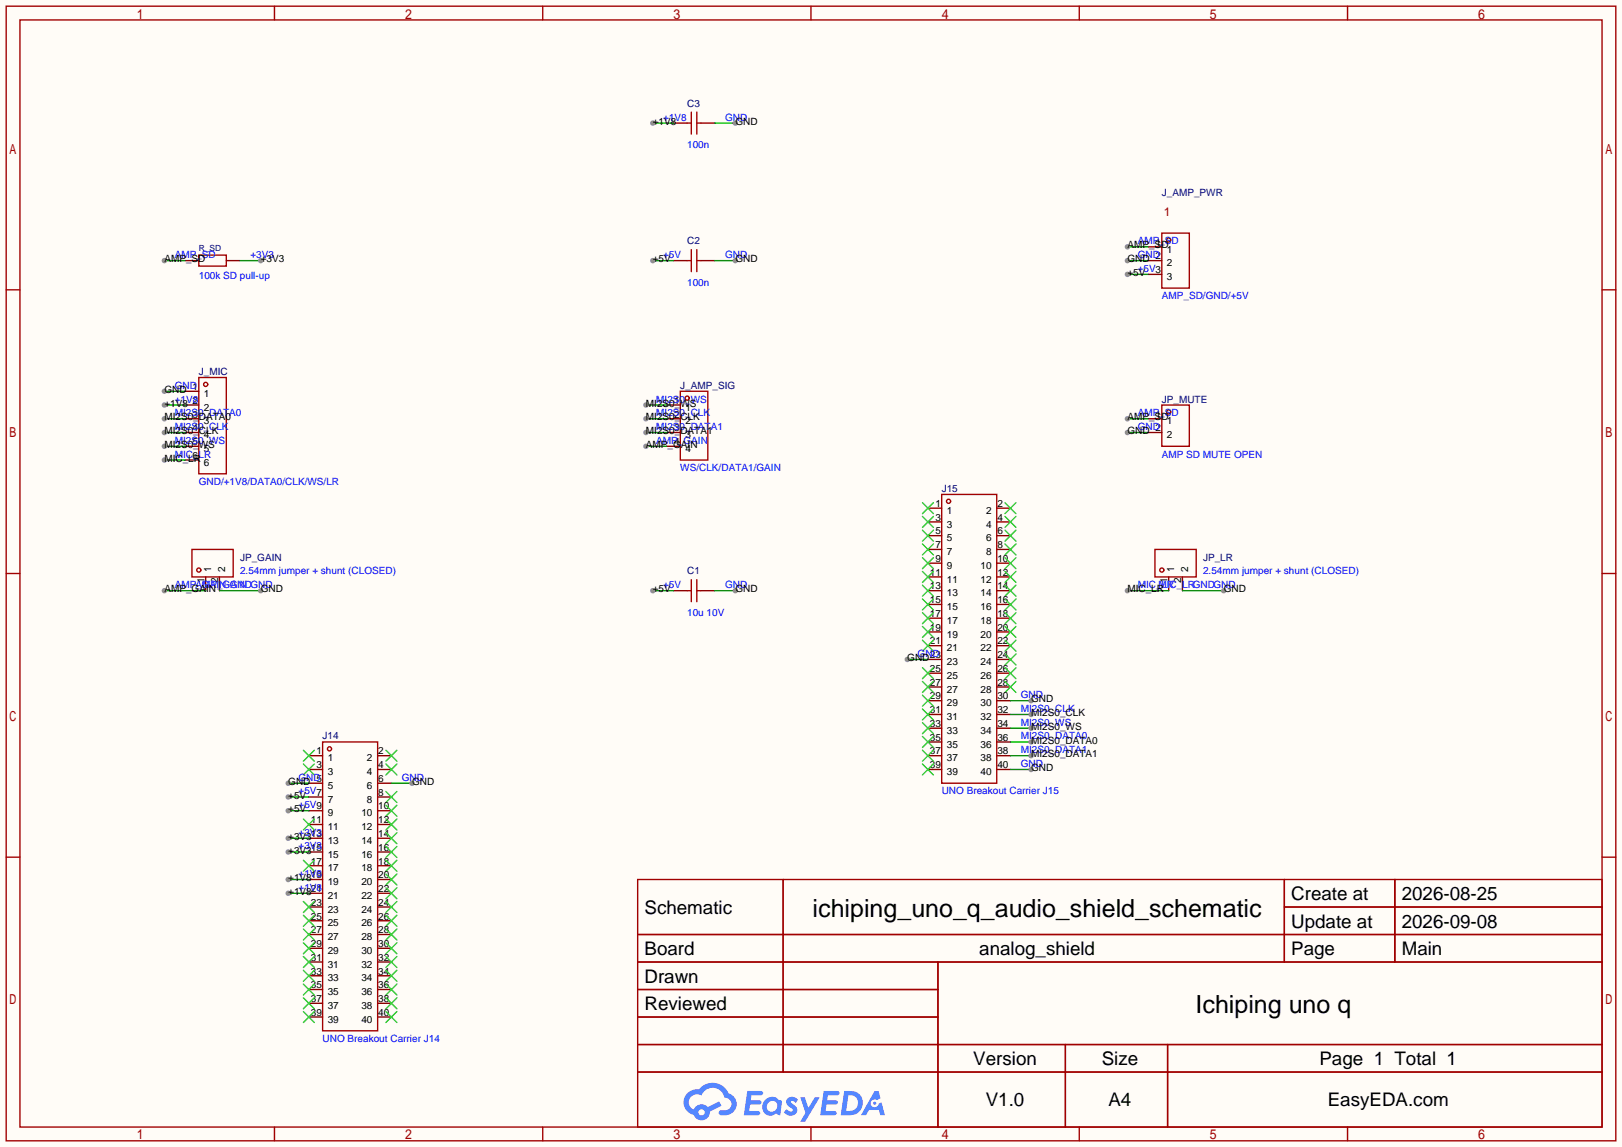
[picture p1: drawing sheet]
<svg xmlns="http://www.w3.org/2000/svg" width="299mm" height="212mm" viewBox="0 0 299 212" stroke-linecap="round" stroke-linejoin="round" font-family="sans-serif">
<path d="M0 0h299.5v211.8h-299.5z" fill="#fffcf7"/>
<g fill="none" stroke="#a10000" stroke-width=".25">
<path d="M1.1 1.1h297.2v209.6h-297.2zM3.7 3.7h292.1v204.5h-292.1zM50.7 1.1v2.6M100.2 1.1v2.6M149.7 1.1v2.6M199.3 1.1v2.6M248.8 1.1v2.6M1.1 53.5h2.6M295.8 53.5h2.5M1.1 105.9h2.6M295.8 105.9h2.5M1.1 158.3h2.6"/>
<path d="M295.8 158.3h2.5M117.7 162.4h178.1v45.8h-178.1zM117.7 172.6h178.1M117.7 177.7h178.1M144.6 162.4v35.6M173.2 177.7v30.5M237.1 162.4v15.3M237.1 167.5h58.7M257.5 162.4v15.3M117.7 182.8h55.5M117.7 192.9h178.1M117.7 187.8h55.5"/>
<path d="M117.7 198h178.1M196.7 192.9v15.3M215.6 192.9v15.3M50.7 208.2v2.5M100.2 208.2v2.5M149.7 208.2v2.5M199.3 208.2v2.5M248.8 208.2v2.5"/>
</g>
<g fill="#5487ff">
<path d="M145.5 202.8a1.3 1.3 0 0 1 1.8 .3l-.4 .6a.54 .54 0 0 0-.9-.2l.1 .2a1.58 1.58 0 0 1 1.1 1.6 1.43 1.43 0 0 1-2.5 .1l.5-.6a.64 .64 0 0 0 .5 .5 .64 .64 0 0 0 .7-.3l-.2-.2a1.6 1.6 0 0 1-1-1.6z"/>
<path d="M147.7 202.7h.9l.7 1.9 1.1-1.9h.9l-2.7 4.5h-.9l1-1.7z"/>
<path d="M138 201.5h1.6a1.31 1.31 0 0 1 1.2 .2 .4 .4 0 0 1-.3 .6h-1.8l-.1 .9h1.6a.4 .4 0 0 1 .4 .4 .4 .4 0 0 1-.4 .4h-1.7l-.2 1.2h.8a1.23 1.23 0 0 1 1.2 .2 .39 .39 0 0 1-.3 .6h-2.7z"/>
<path d="M152.1 201.5h1.6a1.32 1.32 0 0 1 1.3 .2 .39 .39 0 0 1-.4 .6h-1.7l-.2 .9h1.7a.4 .4 0 0 1 .3 .4 .4 .4 0 0 1-.4 .4h-1.7l-.2 1.2h.8a1.23 1.23 0 0 1 1.2 .2 .39 .39 0 0 1-.3 .6h-2.7z"/>
<path d="M161.5 201.5h.7l.4 1.3-.7 .4a.75 .75 0 0 0-1.1 .3 .75 .75 0 0 0 .5 1 .75 .75 0 0 0 .9-.6l.6-.3 .6 2.4h-.9l-.2-1h-1.9l-.5 1h-.9z"/>
<path d="M155.9 201.5l-.7 4.5h1.5a2.27 2.27 0 0 0 2.6-2.3 2.27 2.27 0 0 0-2.7-2.2zM156.6 202.3a1.5 1.5 0 0 1 1.8 1.5 1.5 1.5 0 0 1-1.9 1.4h-.3z"/>
<path d="M141.3 203.1a1.62 1.62 0 0 0-.4 2.1 1.62 1.62 0 0 0 2 .7l.4-.3 .3 .3 .5 .1 .3-2.5-.2-.3h-.4a1.58 1.58 0 0 0-2.5-.1zM141.9 203.6a.99 .99 0 0 1 1.6 .3 .99 .99 0 0 1-.9 1.4 .94 .94 0 0 1-1-.5 .94 .94 0 0 1 .3-1.2z"/>
<path d="M126.9 201.9a2.37 2.37 0 0 0 1.2 4 1.54 1.54 0 0 0 1.7 1 1.54 1.54 0 0 0 1.3-1.6l2.1-1.1-.5-.8-2 1.1a1.57 1.57 0 0 0-2.6 .4 1.5 1.5 0 0 1-.8-2.1 1.5 1.5 0 0 1 2.2-.5 2.23 2.23 0 0 1 2.3-1.4 2.23 2.23 0 0 1 2 1.8 1.16 1.16 0 0 1 1.2 1.1 1.16 1.16 0 0 1-1 1.3h-.7a.47 .47 0 0 0-.6 .3 .47 .47 0 0 0 .4 .6 2.23 2.23 0 0 0 2.3-.7 2.23 2.23 0 0 0 .4-2.3 2.16 2.16 0 0 0-1.3-1.1 3.2 3.2 0 0 0-5.4-.7l-1.2 .1zM129 205.4a.58 .58 0 0 1 1.1 0 .58 .58 0 0 1-1.1 0z"/>
<circle cx="161.5" cy="203.8" r=".28"/>
</g>
<g fill="none" stroke="#870000" stroke-width=".25">
<path d="M124.3 22.7h2.6M129.4 22.7h2.6M34.2 48.1h2.5M41.8 48.1h2.5M124.3 48.1h2.6M129.4 48.1h2.6M212 48.1h2.5M212 45.6h2.5M212 50.7h2.5M34.2 72.3h2.5M34.2 74.8h2.5M34.2 77.3h2.5"/>
<path d="M34.2 79.9h2.5M123.1 74.8h2.5M123.1 77.3h2.5M123.1 79.9h2.5M212 77.3h2.5M212 79.9h2.5M34.2 82.4h2.5M34.2 85h2.5M123.1 82.4h2.5M171.3 93.9h2.6M171.3 96.4h2.6M171.3 98.9h2.6"/>
<path d="M184 93.9h2.6M184 96.4h2.6M184 98.9h2.6M38 106.6v2.5M40.5 106.6v2.5M124.3 109.1h2.6M129.4 109.1h2.6M171.3 101.5h2.6M171.3 104h2.6M171.3 106.6h2.6M171.3 109.1h2.6M171.3 111.6h2.6"/>
<path d="M171.3 114.2h2.6M171.3 116.7h2.6M171.3 119.3h2.6M184 101.5h2.6M184 104h2.6M184 106.6h2.6M184 109.1h2.6M184 111.6h2.6M184 114.2h2.6M184 116.7h2.6M184 119.3h2.6M215.8 106.6v2.5"/>
<path d="M218.3 106.6v2.5M57 139.6h2.6M69.7 139.6h2.6M171.3 139.6h2.6M171.3 137h2.6M171.3 134.5h2.6M171.3 132h2.6M171.3 129.4h2.6M171.3 126.9h2.6M171.3 124.3h2.6M171.3 121.8h2.6M184 139.6h2.6"/>
<path d="M184 137h2.6M184 134.5h2.6M184 132h2.6M184 129.4h2.6M184 126.9h2.6M184 124.3h2.6M184 121.8h2.6M57 142.1h2.6M57 144.7h2.6M57 147.2h2.6M57 149.7h2.6M57 152.3h2.6"/>
<path d="M57 154.8h2.6M57 157.4h2.6M57 159.9h2.6M69.7 142.1h2.6M69.7 144.7h2.6M69.7 147.2h2.6M69.7 149.7h2.6M69.7 152.3h2.6M69.7 154.8h2.6M69.7 157.4h2.6M69.7 159.9h2.6M171.3 142.1h2.6"/>
<path d="M184 142.1h2.6M57 177.7h2.6M57 175.1h2.6M57 172.6h2.6M57 170.1h2.6M57 167.5h2.6M57 162.4h2.6M57 165h2.6M69.7 177.7h2.6M69.7 175.1h2.6M69.7 172.6h2.6M69.7 170.1h2.6"/>
<path d="M69.7 167.5h2.6M69.7 162.4h2.6M69.7 165h2.6M57 187.8h2.6M57 185.3h2.6M57 182.8h2.6M57 180.2h2.6M69.7 187.8h2.6M69.7 185.3h2.6M69.7 182.8h2.6M69.7 180.2h2.6"/>
</g>
<g fill="none" stroke="#3c3" stroke-width=".25">
<path d="M170.3 95.4l2 2M170.3 97.9l2 2M170.3 92.8l2 2.1M172.3 97.9l-2 2M172.3 95.4l-2 2M172.3 92.8l-2 2.1M185.5 92.8l2.1 2.1M185.5 95.4l2.1 2M185.5 97.9l2.1 2M187.6 92.8l-2.1 2.1M187.6 95.4l-2.1 2M187.6 97.9l-2.1 2"/>
<path d="M170.3 100.5l2 2M170.3 118.2l2 2.1M170.3 103l2 2M170.3 115.7l2 2M170.3 105.5l2 2.1M170.3 113.2l2 2M170.3 108.1l2 2M170.3 110.6l2 2M172.3 108.1l-2 2M172.3 110.6l-2 2M172.3 113.2l-2 2M172.3 115.7l-2 2"/>
<path d="M172.3 118.2l-2 2.1M172.3 105.5l-2 2.1M172.3 103l-2 2M172.3 100.5l-2 2M185.5 100.5l2.1 2M185.5 103l2.1 2M185.5 105.5l2.1 2.1M185.5 108.1l2.1 2M185.5 110.6l2.1 2M185.5 113.2l2.1 2M185.5 115.7l2.1 2M185.5 118.2l2.1 2.1"/>
<path d="M187.6 100.5l-2.1 2M187.6 118.2l-2.1 2.1M187.6 103l-2.1 2M187.6 115.7l-2.1 2M187.6 105.5l-2.1 2.1M187.6 113.2l-2.1 2M187.6 108.1l-2.1 2M187.6 110.6l-2.1 2M56 138.6l2 2M58 138.6l-2 2M71.2 138.6l2.1 2M73.3 138.6l-2.1 2"/>
<path d="M170.3 138.6l2 2M170.3 136l2 2M170.3 133.5l2 2M170.3 130.9l2 2.1M170.3 128.4l2 2M170.3 125.9l2 2M170.3 123.3l2 2M172.3 138.6l-2 2M172.3 136l-2 2M172.3 133.5l-2 2M172.3 130.9l-2 2.1M172.3 128.4l-2 2"/>
<path d="M172.3 125.9l-2 2M172.3 123.3l-2 2M185.5 120.8l2.1 2M185.5 123.3l2.1 2M185.5 125.9l2.1 2M187.6 125.9l-2.1 2M187.6 123.3l-2.1 2M187.6 120.8l-2.1 2M56 141.1l2 2M56 151.3l2 2M56 158.9l2 2M58 158.9l-2 2"/>
<path d="M58 151.3l-2 2M58 141.1l-2 2M71.2 141.1l2.1 2M71.2 146.2l2.1 2M71.2 148.7l2.1 2M71.2 151.3l2.1 2M71.2 153.8l2.1 2M71.2 156.3l2.1 2.1M71.2 158.9l2.1 2M73.3 141.1l-2.1 2M73.3 146.2l-2.1 2M73.3 148.7l-2.1 2"/>
<path d="M73.3 151.3l-2.1 2M73.3 158.9l-2.1 2M73.3 153.8l-2.1 2M73.3 156.3l-2.1 2.1M170.3 141.1l2 2M172.3 141.1l-2 2M56 179.2l2 2M56 176.7l2 2M56 174.1l2 2M56 171.6l2 2M56 169l2 2.1M56 166.5l2 2"/>
<path d="M58 179.2l-2 2M58 176.7l-2 2M58 174.1l-2 2M58 169l-2 2.1M58 171.6l-2 2M58 166.5l-2 2M71.2 161.4l2.1 2M71.2 164l2.1 2M71.2 166.5l2.1 2M71.2 174.1l2.1 2M71.2 169l2.1 2.1M71.2 171.6l2.1 2"/>
<path d="M71.2 176.7l2.1 2M71.2 179.2l2.1 2M73.3 171.6l-2.1 2M73.3 169l-2.1 2.1M73.3 166.5l-2.1 2M73.3 164l-2.1 2M73.3 161.4l-2.1 2M73.3 174.1l-2.1 2M73.3 176.7l-2.1 2M73.3 179.2l-2.1 2M56 186.8l2 2M56 184.3l2 2"/>
<path d="M56 181.7l2 2.1M58 186.8l-2 2M58 184.3l-2 2M58 181.7l-2 2.1M71.2 181.7l2.1 2.1M71.2 184.3l2.1 2M71.2 186.8l2.1 2M73.3 181.7l-2.1 2.1M73.3 184.3l-2.1 2M73.3 186.8l-2.1 2"/>
</g>
<g fill="none" stroke="#a10000" stroke-width=".25">
<path d="M126.9 22.7h.7M127.6 20.7v4.1M128.7 20.7v4.1M128.7 22.7h.7M36.7 47.1h5.1v2h-5.1zM126.9 48.1h.7M127.6 46.1v4.1M128.7 46.1v4.1M128.7 48.1h.7M214.5 43.1h5.1v10.1h-5.1zM36.7 69.7h5.1v17.8h-5.1zM125.6 72.3h5.1v12.7h-5.1z"/>
<path d="M214.5 74.8h5.1v7.6h-5.1zM173.9 91.3h10.1v53.4h-10.1zM35.4 101.5h7.7v5.1h-7.7zM126.9 109.1h.7M127.6 107.1v4M128.7 107.1v4M128.7 109.1h.7M213.2 101.5h7.7v5.1h-7.7zM59.6 137h10.1v53.4h-10.1z"/>
<circle cx="215.8" cy="44.3" r=".38"/>
<circle cx="38" cy="71" r=".38"/>
<circle cx="126.9" cy="73.5" r=".38"/>
<circle cx="215.8" cy="76.1" r=".38"/>
<circle cx="175.1" cy="92.6" r=".38"/>
<circle cx="36.7" cy="105.3" r=".38"/>
<circle cx="214.5" cy="105.3" r=".38"/>
<circle cx="60.8" cy="138.3" r=".38"/>
</g>
<path d="M72.3 144.7h3.8" fill="none" stroke="#008700" stroke-width=".25"/>
<circle cx="76.1" cy="144.7" r=".51" fill="#999"/>
<path d="M53.2 165h3.8" fill="none" stroke="#008700" stroke-width=".25"/>
<circle cx="53.2" cy="165" r=".51" fill="#999"/>
<path d="M53.2 162.4h3.8" fill="none" stroke="#008700" stroke-width=".25"/>
<circle cx="53.2" cy="162.4" r=".51" fill="#999"/>
<path d="M53.2 157.4h3.8" fill="none" stroke="#008700" stroke-width=".25"/>
<circle cx="53.2" cy="157.4" r=".51" fill="#999"/>
<path d="M53.2 154.8h3.8" fill="none" stroke="#008700" stroke-width=".25"/>
<circle cx="53.2" cy="154.8" r=".51" fill="#999"/>
<path d="M53.2 149.7h3.8" fill="none" stroke="#008700" stroke-width=".25"/>
<circle cx="53.2" cy="149.7" r=".51" fill="#999"/>
<path d="M53.2 147.2h3.8" fill="none" stroke="#008700" stroke-width=".25"/>
<circle cx="53.2" cy="147.2" r=".51" fill="#999"/>
<path d="M53.2 144.7h3.8" fill="none" stroke="#008700" stroke-width=".25"/>
<circle cx="53.2" cy="144.7" r=".51" fill="#999"/>
<path d="M167.5 121.8h3.8" fill="none" stroke="#008700" stroke-width=".25"/>
<circle cx="167.5" cy="121.8" r=".51" fill="#999"/>
<path d="M186.6 129.4h3.8" fill="none" stroke="#008700" stroke-width=".25"/>
<circle cx="190.4" cy="129.4" r=".51" fill="#999"/>
<path d="M186.6 132h3.8" fill="none" stroke="#008700" stroke-width=".25"/>
<circle cx="190.4" cy="132" r=".51" fill="#999"/>
<path d="M186.6 134.5h3.8" fill="none" stroke="#008700" stroke-width=".25"/>
<circle cx="190.4" cy="134.5" r=".51" fill="#999"/>
<path d="M186.6 137h3.8" fill="none" stroke="#008700" stroke-width=".25"/>
<circle cx="190.4" cy="137" r=".51" fill="#999"/>
<path d="M186.6 139.6h3.8" fill="none" stroke="#008700" stroke-width=".25"/>
<circle cx="190.4" cy="139.6" r=".51" fill="#999"/>
<path d="M186.6 142.1h3.8" fill="none" stroke="#008700" stroke-width=".25"/>
<circle cx="190.4" cy="142.1" r=".51" fill="#999"/>
<path d="M40.5 109.1h7.6" fill="none" stroke="#008700" stroke-width=".25"/>
<circle cx="48.1" cy="109.1" r=".51" fill="#999"/>
<path d="M30.4 109.1h7.6" fill="none" stroke="#008700" stroke-width=".25"/>
<circle cx="30.4" cy="109.1" r=".51" fill="#999"/>
<path d="M120.5 109.1h3.8" fill="none" stroke="#008700" stroke-width=".25"/>
<circle cx="120.5" cy="109.1" r=".51" fill="#999"/>
<path d="M132 109.1h3.8" fill="none" stroke="#008700" stroke-width=".25"/>
<circle cx="135.8" cy="109.1" r=".51" fill="#999"/>
<path d="M218.3 109.1h7.6" fill="none" stroke="#008700" stroke-width=".25"/>
<circle cx="225.9" cy="109.1" r=".51" fill="#999"/>
<path d="M208.2 109.1h7.6" fill="none" stroke="#008700" stroke-width=".25"/>
<circle cx="208.2" cy="109.1" r=".51" fill="#999"/>
<path d="M30.4 72.3h3.8" fill="none" stroke="#008700" stroke-width=".25"/>
<circle cx="30.4" cy="72.3" r=".51" fill="#999"/>
<path d="M30.4 74.8h3.8" fill="none" stroke="#008700" stroke-width=".25"/>
<circle cx="30.4" cy="74.8" r=".51" fill="#999"/>
<path d="M30.4 77.3h3.8" fill="none" stroke="#008700" stroke-width=".25"/>
<circle cx="30.4" cy="77.3" r=".51" fill="#999"/>
<path d="M30.4 79.9h3.8" fill="none" stroke="#008700" stroke-width=".25"/>
<circle cx="30.4" cy="79.9" r=".51" fill="#999"/>
<path d="M30.4 82.4h3.8" fill="none" stroke="#008700" stroke-width=".25"/>
<circle cx="30.4" cy="82.4" r=".51" fill="#999"/>
<path d="M30.4 85h3.8" fill="none" stroke="#008700" stroke-width=".25"/>
<circle cx="30.4" cy="85" r=".51" fill="#999"/>
<path d="M119.3 74.8h3.8" fill="none" stroke="#008700" stroke-width=".25"/>
<circle cx="119.3" cy="74.8" r=".51" fill="#999"/>
<path d="M119.3 77.3h3.8" fill="none" stroke="#008700" stroke-width=".25"/>
<circle cx="119.3" cy="77.3" r=".51" fill="#999"/>
<path d="M119.3 79.9h3.8" fill="none" stroke="#008700" stroke-width=".25"/>
<circle cx="119.3" cy="79.9" r=".51" fill="#999"/>
<path d="M119.3 82.4h3.8" fill="none" stroke="#008700" stroke-width=".25"/>
<circle cx="119.3" cy="82.4" r=".51" fill="#999"/>
<path d="M208.2 77.3h3.8" fill="none" stroke="#008700" stroke-width=".25"/>
<circle cx="208.2" cy="77.3" r=".51" fill="#999"/>
<path d="M208.2 79.9h3.8" fill="none" stroke="#008700" stroke-width=".25"/>
<circle cx="208.2" cy="79.9" r=".51" fill="#999"/>
<path d="M44.3 48.1h3.8" fill="none" stroke="#008700" stroke-width=".25"/>
<circle cx="48.1" cy="48.1" r=".51" fill="#999"/>
<path d="M30.4 48.1h3.8" fill="none" stroke="#008700" stroke-width=".25"/>
<circle cx="30.4" cy="48.1" r=".51" fill="#999"/>
<path d="M120.5 48.1h3.8" fill="none" stroke="#008700" stroke-width=".25"/>
<circle cx="120.5" cy="48.1" r=".51" fill="#999"/>
<path d="M132 48.1h3.8" fill="none" stroke="#008700" stroke-width=".25"/>
<circle cx="135.8" cy="48.1" r=".51" fill="#999"/>
<path d="M208.2 45.6h3.8" fill="none" stroke="#008700" stroke-width=".25"/>
<circle cx="208.2" cy="45.6" r=".51" fill="#999"/>
<path d="M208.2 48.1h3.8" fill="none" stroke="#008700" stroke-width=".25"/>
<circle cx="208.2" cy="48.1" r=".51" fill="#999"/>
<path d="M208.2 50.7h3.8" fill="none" stroke="#008700" stroke-width=".25"/>
<circle cx="208.2" cy="50.7" r=".51" fill="#999"/>
<path d="M120.5 22.7h3.8" fill="none" stroke="#008700" stroke-width=".25"/>
<circle cx="120.5" cy="22.7" r=".51" fill="#999"/>
<path d="M132 22.7h3.8" fill="none" stroke="#008700" stroke-width=".25"/>
<circle cx="135.8" cy="22.7" r=".51" fill="#999"/>
<g font-size="4.6">
<text x="150" y="169.4">ichiping_uno_q_audio_shield_schematic</text>
<text x="220.7" y="187.1">Ichiping uno q</text>
</g>
<g font-size="3.5">
<text x="238.4" y="166.2">Create at</text>
<text x="258.8" y="166.2">2026-08-25</text>
<text x="119" y="168.8">Schematic</text>
<text x="238.4" y="171.3">Update at</text>
<text x="258.8" y="171.3">2026-09-08</text>
<text x="119" y="176.4">Board</text>
<text x="180.8" y="176.4">analog_shield</text>
<text x="238.4" y="176.4">Page</text>
<text x="258.8" y="176.4">Main</text>
<text x="119" y="181.5">Drawn</text>
<text x="119" y="186.6">Reviewed</text>
<text x="179.7" y="196.7">Version</text>
<text x="203.4" y="196.7">Size</text>
<text x="243.6" y="196.7">Page 1 Total 1</text>
<text x="182" y="204.3">V1.0</text>
<text x="204.7" y="204.3">A4</text>
<text x="245.1" y="204.3">EasyEDA.com</text>
</g>
<text font-size="2.2" fill="#a00000" x="214.9" y="39.9">1</text>
<g font-size="1.8">
<text x="120.5" y="23">+1V8</text>
<text x="135.8" y="23">GND</text>
<text x="208.2" y="45.9">AMP_SD</text>
<text x="213.3" y="45.4">1</text>
<text x="215.4" y="46.6">1</text>
<text x="30.4" y="48.4">AMP_SD</text>
<text x="48.1" y="48.4">+3V3</text>
<text x="120.5" y="48.4">+5V</text>
<text x="135.8" y="48.4">GND</text>
<text x="208.2" y="48.4">GND</text>
<text x="208.2" y="51">+5V</text>
<text x="215.4" y="49.2">2</text>
<text x="215.4" y="51.7">3</text>
<text x="30.4" y="72.6">GND</text>
<text x="30.4" y="75.1">+1V8</text>
<text x="30.4" y="77.6">MI2S0_DATA0</text>
<text x="35.5" y="74.6">2</text>
<text x="35.5" y="77.1">3</text>
<text x="37.6" y="73.3">1</text>
<text x="37.6" y="75.8">2</text>
<text x="119.3" y="75.1">MI2S0_WS</text>
<text x="119.3" y="77.6">MI2S0_CLK</text>
<text x="124.4" y="74.6">1</text>
<text x="124.4" y="77.1">2</text>
<text x="126.5" y="75.8">1</text>
<text x="208.2" y="77.6">AMP_SD</text>
<text x="213.3" y="77.1">1</text>
<text x="30.4" y="80.2">MI2S0_CLK</text>
<text x="30.4" y="82.7">MI2S0_WS</text>
<text x="35.5" y="79.7">4</text>
<text x="35.5" y="82.2">5</text>
<text x="37.6" y="78.4">3</text>
<text x="37.6" y="80.9">4</text>
<text x="37.6" y="83.5">5</text>
<text x="119.3" y="80.2">MI2S0_DATA1</text>
<text x="119.3" y="82.7">AMP_GAIN</text>
<text x="124.4" y="79.7">3</text>
<text x="124.4" y="82.2">4</text>
<text x="126.5" y="78.4">2</text>
<text x="126.5" y="80.9">3</text>
<text x="126.5" y="83.5">4</text>
<text x="208.2" y="80.2">GND</text>
<text x="215.4" y="78.4">1</text>
<text x="215.4" y="80.9">2</text>
<text x="30.4" y="85.3">MIC_LR</text>
<text x="35.5" y="84.7">6</text>
<text x="37.6" y="86">6</text>
<text x="172.7" y="93.6">1</text>
<text x="174.8" y="94.9">1</text>
<text x="182.1" y="94.9">2</text>
<text x="184.1" y="93.6">2</text>
<text x="172.7" y="101.2">7</text>
<text x="172.7" y="98.7">5</text>
<text x="172.7" y="96.2">3</text>
<text x="174.8" y="100">5</text>
<text x="174.8" y="97.4">3</text>
<text x="182.1" y="97.4">4</text>
<text x="182.1" y="100">6</text>
<text x="184.1" y="96.2">4</text>
<text x="184.1" y="98.7">6</text>
<text x="184.1" y="101.2">8</text>
<text x="37.7" y="107.7" transform="rotate(-90 37.7 107.7)">1</text>
<text x="39" y="105.6" transform="rotate(-90 39 105.6)">1</text>
<text x="40.3" y="107.7" transform="rotate(-90 40.3 107.7)">2</text>
<text x="41.6" y="105.6" transform="rotate(-90 41.6 105.6)">2</text>
<text x="171.7" y="106.3">11</text>
<text x="172.7" y="103.8">9</text>
<text x="174.8" y="107.6">11</text>
<text x="174.8" y="105.1">9</text>
<text x="174.8" y="102.5">7</text>
<text x="181" y="105.1">10</text>
<text x="181" y="107.6">12</text>
<text x="182.1" y="102.5">8</text>
<text x="184.1" y="103.8">10</text>
<text x="184.1" y="106.3">12</text>
<text x="215.5" y="107.7" transform="rotate(-90 215.5 107.7)">1</text>
<text x="216.8" y="105.6" transform="rotate(-90 216.8 105.6)">1</text>
<text x="218.1" y="107.7" transform="rotate(-90 218.1 107.7)">2</text>
<text x="219.4" y="105.6" transform="rotate(-90 219.4 105.6)">2</text>
<text x="30.4" y="109.4">AMP_GAIN</text>
<text x="48.1" y="109.4">GND</text>
<text x="120.5" y="109.4">+5V</text>
<text x="135.8" y="109.4">GND</text>
<text x="171.7" y="113.9">17</text>
<text x="171.7" y="111.4">15</text>
<text x="171.7" y="108.9">13</text>
<text x="174.8" y="112.7">15</text>
<text x="174.8" y="110.1">13</text>
<text x="181" y="110.1">14</text>
<text x="181" y="112.7">16</text>
<text x="184.1" y="108.9">14</text>
<text x="184.1" y="111.4">16</text>
<text x="184.1" y="113.9">18</text>
<text x="208.2" y="109.4">MIC_LR</text>
<text x="225.9" y="109.4">GND</text>
<text x="171.7" y="119">21</text>
<text x="171.7" y="116.5">19</text>
<text x="174.8" y="117.8">19</text>
<text x="174.8" y="115.2">17</text>
<text x="181" y="115.2">18</text>
<text x="181" y="117.8">20</text>
<text x="184.1" y="116.5">20</text>
<text x="184.1" y="119">22</text>
<text x="167.5" y="122.1">GND</text>
<text x="171.7" y="124.1">25</text>
<text x="171.7" y="121.6">23</text>
<text x="174.8" y="125.4">25</text>
<text x="174.8" y="122.8">23</text>
<text x="174.8" y="120.3">21</text>
<text x="181" y="120.3">22</text>
<text x="181" y="122.8">24</text>
<text x="181" y="125.4">26</text>
<text x="184.1" y="121.6">24</text>
<text x="184.1" y="124.1">26</text>
<text x="171.7" y="131.7">31</text>
<text x="171.7" y="129.2">29</text>
<text x="171.7" y="126.6">27</text>
<text x="174.8" y="130.5">29</text>
<text x="174.8" y="127.9">27</text>
<text x="181" y="127.9">28</text>
<text x="181" y="130.5">30</text>
<text x="184.1" y="126.6">28</text>
<text x="184.1" y="129.2">30</text>
<text x="184.1" y="131.7">32</text>
<text x="190.4" y="129.7">GND</text>
<text x="171.7" y="136.8">35</text>
<text x="171.7" y="134.3">33</text>
<text x="174.8" y="135.5">33</text>
<text x="174.8" y="133">31</text>
<text x="181" y="133">32</text>
<text x="181" y="135.5">34</text>
<text x="184.1" y="134.3">34</text>
<text x="184.1" y="136.8">36</text>
<text x="190.4" y="132.3">MI2S0_CLK</text>
<text x="190.4" y="134.8">MI2S0_WS</text>
<text x="190.4" y="137.3">MI2S0_DATA0</text>
<text x="58.4" y="141.9">3</text>
<text x="58.4" y="139.3">1</text>
<text x="60.5" y="143.2">3</text>
<text x="60.5" y="140.6">1</text>
<text x="67.8" y="140.6">2</text>
<text x="67.8" y="143.2">4</text>
<text x="69.8" y="139.3">2</text>
<text x="69.8" y="141.9">4</text>
<text x="171.7" y="141.9">39</text>
<text x="171.7" y="139.3">37</text>
<text x="174.8" y="143.2">39</text>
<text x="174.8" y="140.6">37</text>
<text x="174.8" y="138.1">35</text>
<text x="181" y="138.1">36</text>
<text x="181" y="140.6">38</text>
<text x="181" y="143.2">40</text>
<text x="184.1" y="139.3">38</text>
<text x="184.1" y="141.9">40</text>
<text x="190.4" y="139.9">MI2S0_DATA1</text>
<text x="190.4" y="142.4">GND</text>
<text x="53.2" y="147.5">+5V</text>
<text x="53.2" y="145">GND</text>
<text x="60.5" y="148.2">7</text>
<text x="60.5" y="145.7">5</text>
<text x="67.8" y="145.7">6</text>
<text x="67.8" y="148.2">8</text>
<text x="69.8" y="144.4">6</text>
<text x="69.8" y="147">8</text>
<text x="69.8" y="149.5">10</text>
<text x="76.1" y="145">GND</text>
<text x="53.2" y="155.1">+3V3</text>
<text x="53.2" y="150">+5V</text>
<text x="57.4" y="154.6">13</text>
<text x="57.4" y="152">11</text>
<text x="60.5" y="155.9">13</text>
<text x="60.5" y="153.3">11</text>
<text x="60.5" y="150.8">9</text>
<text x="66.7" y="150.8">10</text>
<text x="66.7" y="153.3">12</text>
<text x="66.7" y="155.9">14</text>
<text x="69.8" y="152">12</text>
<text x="69.8" y="154.6">14</text>
<text x="53.2" y="157.7">+3V3</text>
<text x="57.4" y="159.7">17</text>
<text x="57.4" y="157.1">15</text>
<text x="60.5" y="160.9">17</text>
<text x="60.5" y="158.4">15</text>
<text x="66.7" y="158.4">16</text>
<text x="66.7" y="160.9">18</text>
<text x="69.8" y="157.1">16</text>
<text x="69.8" y="159.7">18</text>
<text x="53.2" y="165.3">+1V8</text>
<text x="53.2" y="162.7">+1V8</text>
<text x="57.4" y="167.3">23</text>
<text x="57.4" y="164.7">21</text>
<text x="57.4" y="162.2">19</text>
<text x="60.5" y="166">21</text>
<text x="60.5" y="163.5">19</text>
<text x="66.7" y="163.5">20</text>
<text x="66.7" y="166">22</text>
<text x="69.8" y="162.2">20</text>
<text x="69.8" y="164.7">22</text>
<text x="69.8" y="167.3">24</text>
<text x="57.4" y="172.4">27</text>
<text x="57.4" y="169.8">25</text>
<text x="60.5" y="173.6">27</text>
<text x="60.5" y="171.1">25</text>
<text x="60.5" y="168.6">23</text>
<text x="66.7" y="168.6">24</text>
<text x="66.7" y="171.1">26</text>
<text x="66.7" y="173.6">28</text>
<text x="69.8" y="169.8">26</text>
<text x="69.8" y="172.4">28</text>
<text x="57.4" y="180">33</text>
<text x="57.4" y="177.4">31</text>
<text x="57.4" y="174.9">29</text>
<text x="60.5" y="178.7">31</text>
<text x="60.5" y="176.2">29</text>
<text x="66.7" y="176.2">30</text>
<text x="66.7" y="178.7">32</text>
<text x="69.8" y="174.9">30</text>
<text x="69.8" y="177.4">32</text>
<text x="69.8" y="180">34</text>
<text x="57.4" y="185.1">37</text>
<text x="57.4" y="182.5">35</text>
<text x="60.5" y="183.8">35</text>
<text x="60.5" y="181.3">33</text>
<text x="66.7" y="181.3">34</text>
<text x="66.7" y="183.8">36</text>
<text x="69.8" y="182.5">36</text>
<text x="69.8" y="185.1">38</text>
<text x="57.4" y="187.6">39</text>
<text x="60.5" y="188.9">39</text>
<text x="60.5" y="186.3">37</text>
<text x="66.7" y="186.3">38</text>
<text x="66.7" y="188.9">40</text>
<text x="69.8" y="187.6">40</text>
</g>
<g font-size="1.8" fill="#00f">
<text x="122.4" y="22.3">+1V8</text>
<text x="133.9" y="22.3">GND</text>
<text x="126.9" y="27.4">100n</text>
<text x="32.3" y="47.7">AMP_SD</text>
<text x="46.2" y="47.7">+3V3</text>
<text x="122.4" y="47.7">+5V</text>
<text x="133.9" y="47.7">GND</text>
<text x="210.1" y="45.1">AMP_SD</text>
<text x="210.1" y="47.7">GND2</text>
<text x="36.7" y="51.5">100k SD pull-up</text>
<text x="126.9" y="52.8">100n</text>
<text x="210.1" y="50.2">+5V3</text>
<text x="214.5" y="55.3">AMP_SD/GND/+5V</text>
<text x="32.3" y="71.8">GND1</text>
<text x="32.3" y="74.3">+1V8</text>
<text x="32.3" y="76.9">MI2S0_DATA0</text>
<text x="121.2" y="74.3">MI2S0_WS</text>
<text x="121.2" y="76.9">MI2S0_CLK</text>
<text x="210.1" y="76.9">AMP_SD</text>
<text x="32.3" y="79.4">MI2S0_CLK</text>
<text x="32.3" y="82">MI2S0_WS</text>
<text x="121.2" y="79.4">MI2S0_DATA1</text>
<text x="121.2" y="82">AMP_GAIN</text>
<text x="210.1" y="79.4">GND2</text>
<text x="32.3" y="84.5">MIC_LR</text>
<text x="36.7" y="89.6">GND/+1V8/DATA0/CLK/WS/LR</text>
<text x="125.6" y="87">WS/CLK/DATA1/GAIN</text>
<text x="214.5" y="84.5">AMP SD MUTE OPEN</text>
<text x="44.3" y="106.1">2.54mm jumper + shunt (CLOSED)</text>
<text x="222.1" y="106.1">2.54mm jumper + shunt (CLOSED)</text>
<text x="32.3" y="108.6">AMP_GAIN GNDGND</text>
<text x="36.1" y="108.6">AMP_GAIN</text>
<text x="122.4" y="108.6">+5V</text>
<text x="126.9" y="113.7">10u 10V</text>
<text x="133.9" y="108.6">GND</text>
<text x="210.1" y="108.6">MIC_LR</text>
<text x="213.9" y="108.6">MIC_LRGNDGND</text>
<text x="169.4" y="121.3">GND</text>
<text x="188.5" y="129">GND</text>
<text x="188.5" y="131.5">MI2S0_CLK</text>
<text x="188.5" y="134">MI2S0_WS</text>
<text x="188.5" y="136.6">MI2S0_DATA0</text>
<text x="188.5" y="139.1">MI2S0_DATA1</text>
<text x="188.5" y="141.7">GND</text>
<text x="55.1" y="149.3">+5V9</text>
<text x="55.1" y="146.7">+5V7</text>
<text x="55.1" y="144.2">GND5</text>
<text x="74.2" y="144.2">GND</text>
<text x="173.9" y="146.7">UNO Breakout Carrier J15</text>
<text x="55.1" y="154.4">+3V3</text>
<text x="55.1" y="162">+1V8</text>
<text x="55.1" y="156.9">+3V3</text>
<text x="55.1" y="164.5">+1V8</text>
<text x="59.6" y="192.5">UNO Breakout Carrier J14</text>
</g>
<g font-size="1.8" fill="#000080">
<text x="126.9" y="19.7">C3</text>
<text x="214.5" y="36.2">J_AMP_PWR</text>
<text x="126.9" y="45.1">C2</text>
<text x="36.7" y="69.3">J_MIC</text>
<text x="125.6" y="71.8">J_AMP_SIG</text>
<text x="214.5" y="74.3">JP_MUTE</text>
<text x="173.9" y="90.9">J15</text>
<text x="44.3" y="103.6">JP_GAIN</text>
<text x="126.9" y="106.1">C1</text>
<text x="222.1" y="103.6">JP_LR</text>
<text x="59.6" y="136.6">J14</text>
</g>
<text font-size="1.6" fill="#000080" x="36.7" y="46.4">R_SD</text>
</svg>
